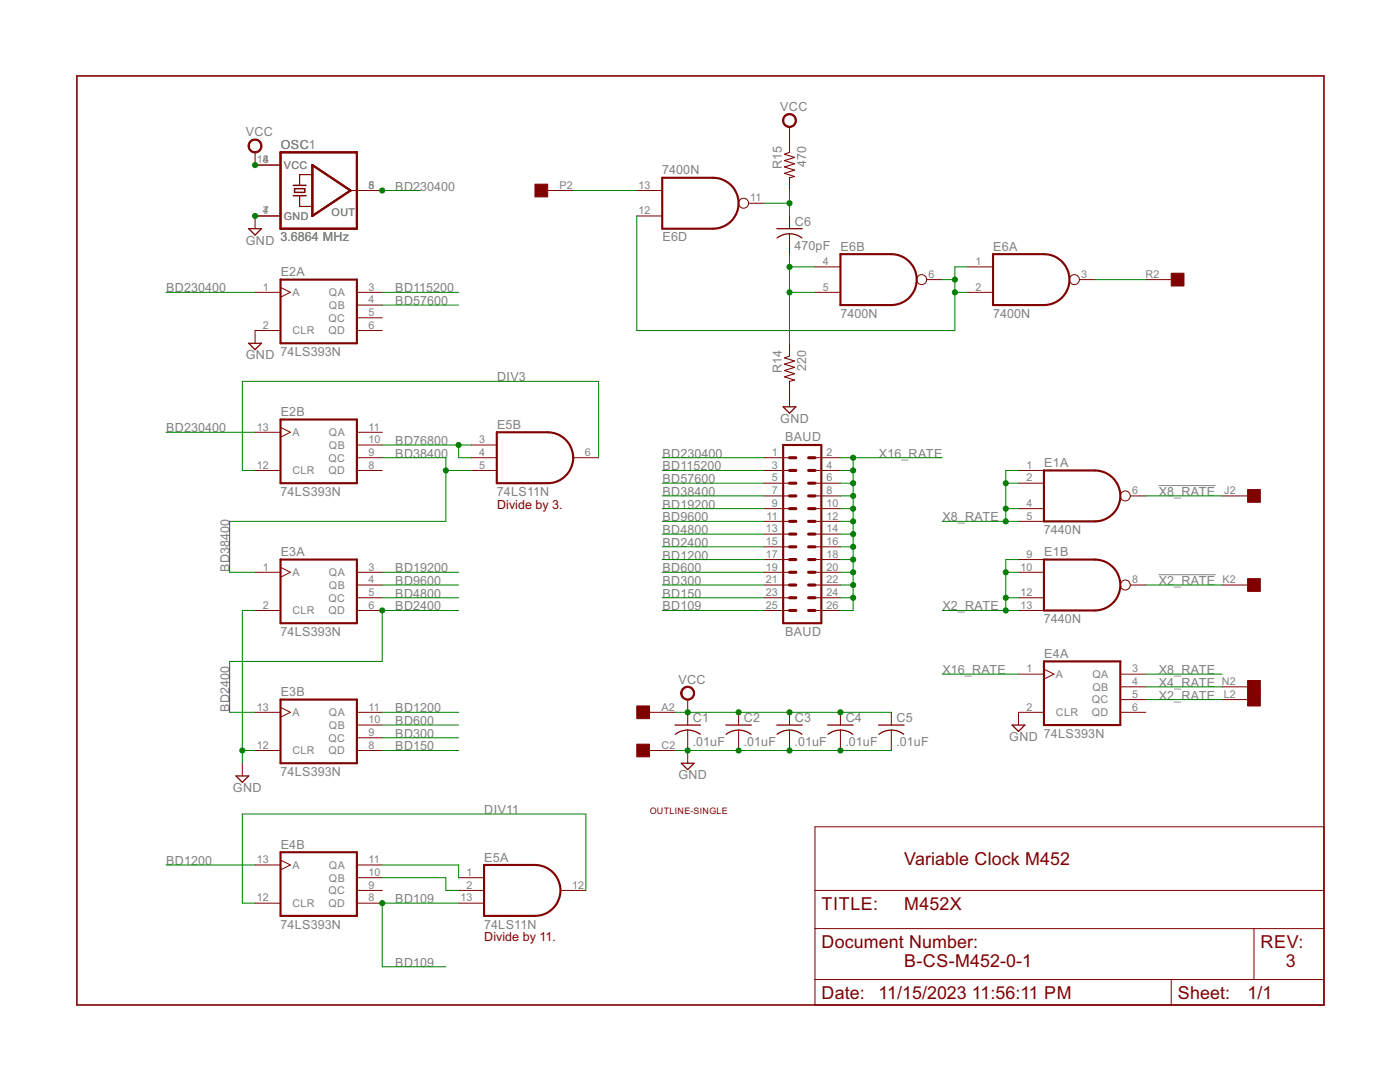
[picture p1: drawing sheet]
<svg xmlns="http://www.w3.org/2000/svg" width="279mm" height="216mm" viewBox="0 0 279 216" stroke-linecap="round" stroke-linejoin="round" font-family="sans-serif">
<path d="M231.2 96.9h11.4M231.2 114.7h11.4" fill="none" stroke="#808080" stroke-width=".2"/>
<g fill="none" stroke="#800000" stroke-width=".25">
<path d="M58.5 39h2.6M58.5 37h2.6M58.8 37.6h2v.8h-2zM49.6 45.6h2.6l-1.3 1.3zM155 45.6h5.1M155.1 47.5a4 4 0 0 1 4.9 0M49.6 68.5h2.6l-1.3 1.3zM156.3 81.2h2.5l-1.2 1.2zM47.1 154.8h2.5l-1.2 1.3zM134.7 144.7h5.1M134.8 146.5a4.1 4.1 0 0 1 4.9 0M136 152.3h2.5l-1.3 1.3z"/>
<path d="M144.9 144.7h5M144.9 146.5a4 4 0 0 1 5 0M155 144.7h5.1M155.1 146.5a4 4 0 0 1 4.9 0M165.2 144.7h5.1M165.2 146.5a4 4 0 0 1 5 0M175.3 144.7h5.1M175.4 146.5a4 4 0 0 1 5 0M202 144.7h2.5l-1.2 1.2z"/>
</g>
<g fill="none" stroke="#800000" stroke-width=".2">
<path d="M50.9 30.4v2.5h5.1M59.8 39v2.2h2.5M62.3 34.8h-2.5v2.2M70 38h6.3M109.3 38h5.1M127.1 38h5.1M157.6 25.3v5.1M157.6 35.5v2.5M50.9 58.3h5.1M56 43.1h-5.1v2.5M56 57.3l2 1-2 1M71.2 58.3h5.1"/>
<path d="M127.1 43.1h5.1M149.4 40.6h3.1M157.6 43.1v2.5M157.6 46.7v4M162.6 53.3h5.1M162.6 58.3h5.1M184.9 55.8h3.1M193.1 53.3h5.1M193.1 58.3h5.1M215.4 55.8h3.1M228.7 55.8h5M56 66h-5.1v2.5"/>
<path d="M71.2 66h5.1M71.2 60.9h5.1M71.2 63.4h5.1M157.6 68.5v2.5M157.6 76.1v5.1M50.9 93.9h5.1M50.9 86.3h5.1M56 85.3l2 1-2 .9M71.2 88.8h5.1M71.2 91.3h5.1M71.2 93.9h5.1M71.2 86.3h5.1"/>
<path d="M94.1 88.8h5M94.1 91.3h5M94.1 93.9h5M114.4 91.3h5.1M152.5 99h5.1M152.5 91.3h5.1M152.5 93.9h5.1M152.5 96.4h5.1M162.6 99h5.1M162.6 91.3h5.1M162.6 93.9h5.1M162.6 96.4h5.1"/>
<path d="M203.3 93.9h5M203.3 96.4h5M225.6 99h3.1M243.9 99h5.1M50.9 114.2h5.1M56 113.2l2 1-2 1M71.2 116.7h5.1M71.2 114.2h5.1M71.2 119.3h5.1M152.5 116.7h5.1M152.5 111.7h5.1M152.5 114.2h5.1"/>
<path d="M152.5 119.3h5.1M152.5 101.5h5.1M152.5 104h5.1M152.5 106.6h5.1M152.5 109.1h5.1M162.6 116.7h5.1M162.6 111.7h5.1M162.6 114.2h5.1M162.6 119.3h5.1M162.6 101.5h5.1M162.6 104h5.1M162.6 106.6h5.1"/>
<path d="M162.6 109.1h5.1M203.3 111.7h5M203.3 114.2h5M203.3 119.3h5M203.3 101.5h5M203.3 104h5M225.6 116.7h3.1M243.9 116.7h5.1M50.9 121.8h5.1M71.2 121.8h5.1M137.2 139.6v5.1M152.5 121.8h5.1"/>
<path d="M162.6 121.8h5.1M203.3 121.8h5M203.3 134.5h5M208.3 133.5l2 1-2 1M223.6 137.1h5.1M223.6 139.6h5.1M223.6 134.5h5.1M243.9 137.1h5.1M243.9 139.6h5.1M48.4 152.3v2.5M50.9 149.8h5.1M50.9 142.1h5.1"/>
<path d="M56 141.1l2 1-2 1M71.2 149.8h5.1M71.2 142.1h5.1M71.2 144.7h5.1M71.2 147.2h5.1M129.6 149.8h5.1M129.6 142.1h5.1M137.2 145.7v6.6M147.4 142.1v2.6M147.4 145.7v4.1M157.6 142.1v2.6M157.6 145.7v4.1"/>
<path d="M167.7 142.1v2.6M167.7 145.7v4.1M177.9 142.1v2.6M177.9 145.7v4.1M208.3 142.1h-5v2.6M223.6 142.1h5.1M50.9 172.6h5.1M56 171.6l2 1-2 1M71.2 177.7h5.1M71.2 175.1h5.1M71.2 172.6h5.1M91.5 177.7h5.1"/>
<path d="M91.5 175.1h5.1M111.8 177.7h5.1M162.6 165h101.6v35.5h-101.6zM162.6 177.7h101.6M50.9 180.2h5.1M71.2 180.2h5.1M91.5 180.2h5.1M162.6 185.3h101.6M162.6 195.5h101.6M233.7 195.5v5M250.3 185.3v10.2"/>
<circle cx="148.4" cy="40.6" r=".99"/>
<circle cx="183.9" cy="55.8" r=".99"/>
<circle cx="214.4" cy="55.8" r=".99"/>
<circle cx="224.6" cy="99" r=".99"/>
<circle cx="224.6" cy="116.7" r=".99"/>
</g>
<g fill="#800000" stroke="#800000" stroke-width=".2">
<path d="M136.2 137.4a1.39 1.39 0 0 1 2.2 .2 1.39 1.39 0 0 1-.8 2.1 1.39 1.39 0 0 1-1.8-1.4h.3a1.15 1.15 0 0 1 1.6-1.1 1.15 1.15 0 0 1 .3 2 1.15 1.15 0 0 1-1.9-.6v-.3h-.3z" fill-rule="evenodd"/>
<path d="M156.5 23.1a1.39 1.39 0 0 1 2.3 .2 1.39 1.39 0 0 1-.9 2.1 1.39 1.39 0 0 1-1.7-1.4h.2a1.14 1.14 0 0 1 1.7-.9 1.14 1.14 0 0 1 .1 1.9 1.14 1.14 0 0 1-1.8-.7v-.3h-.2z" fill-rule="evenodd"/>
<path d="M49.9 28.2a1.39 1.39 0 0 1 2.2 .2 1.39 1.39 0 0 1-.8 2.1 1.39 1.39 0 0 1-1.8-1.4h.3a1.14 1.14 0 0 1 1.6-.9 1.14 1.14 0 0 1 .2 1.9 1.14 1.14 0 0 1-1.8-.7v-.3h-.3z" fill-rule="evenodd"/>
</g>
<g fill="none" stroke="#800000" stroke-width=".42">
<path d="M56 30.4h15.2v15.2h-15.2zM62.3 32.9l7.7 5.1-7.7 5.1zM132.2 35.5h10.1a5.1 5.1 0 0 1 5.1 5.1 5.1 5.1 0 0 1-5.1 5h-10.1zM56 55.8h15.2v12.7h-15.2zM167.7 50.7h10.2a5.1 5.1 0 0 1 5.1 5.1 5.1 5.1 0 0 1-5.1 5.1h-10.2zM198.2 50.7h10.1a5.1 5.1 0 0 1 5.1 5.1 5.1 5.1 0 0 1-5.1 5.1h-10.1zM56 83.7h15.2v12.7h-15.2zM99.1 86.3h10.2a5.1 5.1 0 0 1 5.1 5 5.1 5.1 0 0 1-5.1 5.1h-10.2zM156.3 88.8h7.6v35.6h-7.6zM208.3 93.9h10.2a5.1 5.1 0 0 1 5.1 5.1 5.1 5.1 0 0 1-5.1 5h-10.2zM56 111.7h15.2v12.7h-15.2zM208.3 111.7h10.2a5.1 5.1 0 0 1 5.1 5 5.1 5.1 0 0 1-5.1 5.1h-10.2z"/>
<path d="M56 139.6h15.2v12.7h-15.2zM208.3 132h15.3v12.7h-15.3zM56 170.1h15.2v12.7h-15.2zM96.6 172.6h10.2a5.1 5.1 0 0 1 5.1 5.1 5.1 5.1 0 0 1-5.1 5.1h-10.2z"/>
</g>
<g fill="#800000" stroke="#800000" stroke-width=".2">
<path d="M233.7 54.5h2.6v2.6h-2.6z"/>
<path d="M106.8 36.7h2.5v2.6h-2.5z"/>
<path d="M249 135.8h2.5v2.5h-2.5z"/>
<path d="M249 138.3h2.5v2.6h-2.5z"/>
<path d="M249 115.5h2.5v2.5h-2.5z"/>
<path d="M249 97.7h2.5v2.5h-2.5z"/>
<path d="M127.1 148.5h2.5v2.5h-2.5z"/>
<path d="M127.1 140.9h2.5v2.5h-2.5z"/>
</g>
<path d="M15.3 15.2h248.9v185.3h-248.9z" fill="none" stroke="#800000" stroke-width=".32"/>
<path d="M157.6 30.4l-1.1 .4 2.1 .6-2.1 .6 2.1 .7-2.1 .6 2.1 .7-2.1 .6 2.1 .6-1 .3M157.6 71l-1.1 .4 2.1 .6-2.1 .7 2.1 .6-2.1 .6 2.1 .7-2.1 .6 2.1 .6-1 .3" fill="none" stroke="#800000" stroke-width=".21"/>
<g fill="none" stroke="#800000" stroke-width=".61">
<path d="M157.6 96.4h1.2M157.6 93.9h1.2M157.6 91.3h1.2M157.6 99h1.2M161.4 96.4h1.2M161.4 93.9h1.2M161.4 91.3h1.2M161.4 99h1.2M157.6 101.5h1.2M157.6 109.1h1.2M157.6 106.6h1.2M157.6 104h1.2"/>
<path d="M157.6 114.2h1.2M157.6 111.7h1.2M157.6 119.3h1.2M157.6 116.7h1.2M161.4 101.5h1.2M161.4 109.1h1.2M161.4 106.6h1.2M161.4 104h1.2M161.4 114.2h1.2M161.4 111.7h1.2M161.4 119.3h1.2M161.4 116.7h1.2"/>
<path d="M157.6 121.8h1.2M161.4 121.8h1.2"/>
</g>
<g fill="none" stroke="#008000" stroke-width=".2">
<path d="M76.3 38h7.6M114.4 38h12.7M157.6 38v5.1M33.1 58.3h17.8M76.3 58.3h15.2M127.1 43.1v22.9h63.5v-12.7h2.5M152.5 40.6h5.1M157.6 58.3h5M157.6 50.7v17.8M157.6 53.3h5M188 55.8h2.6M190.6 58.3h2.5"/>
<path d="M218.5 55.8h10.2M76.3 60.9h15.2M33.1 86.3h17.8M76.3 91.3h12.7v12.7h-43.2v10.2h5.1M76.3 88.8h17.8M89 93.9h5.1M91.5 88.8v2.5h2.6M119.5 91.3v-15.2h-71.1v17.8h2.5M132.2 93.9h20.3M132.2 91.3h20.3M132.2 99h20.3M132.2 96.4h20.3"/>
<path d="M167.7 93.9h2.6M167.7 91.3h20.3M167.7 99h2.6M167.7 96.4h2.6M170.3 91.3v30.5h-2.6M200.7 96.4h2.6M203.3 93.9h-2.6v10.1M228.7 99h15.2M76.3 114.2h15.2M76.3 119.3h15.2M76.3 116.7h15.2M132.2 111.7h20.3"/>
<path d="M132.2 114.2h20.3M132.2 119.3h20.3M132.2 116.7h20.3M132.2 104h20.3M132.2 101.5h20.3M132.2 109.1h20.3M132.2 106.6h20.3M167.7 111.7h2.6M167.7 114.2h2.6M167.7 119.3h2.6M167.7 116.7h2.6M167.7 104h2.6"/>
<path d="M167.7 101.5h2.6M167.7 109.1h2.6M167.7 106.6h2.6M188 104h15.3M200.7 114.2h2.6M200.7 119.3h2.6M200.7 101.5h2.6M203.3 111.7h-2.6v10.1M228.7 116.7h15.2M50.9 121.8h-2.5v30.5M91.5 121.8h-15.2v10.2h-30.5v10.1h5.1M132.2 121.8h20.3"/>
<path d="M188 121.8h15.3M188 134.5h15.3M228.7 137.1h15.2M228.7 139.6h15.2M228.7 134.5h15.2M48.4 149.8h2.5M76.3 149.8h15.2M76.3 142.1h15.2M76.3 147.2h15.2M76.3 144.7h15.2M134.7 149.8h43.2M134.7 142.1h43.2"/>
<path d="M33.1 172.6h17.8M76.3 172.6h15.2v2.5M76.3 175.1h12.7v2.6h2.5M116.9 177.7v-15.3h-68.5v17.8h2.5M91.5 180.2h-15.2v12.7h12.7"/>
</g>
<g fill="#008000" stroke="#008000" stroke-width=".2">
<circle cx="137.2" cy="149.8" r=".51"/>
<circle cx="147.4" cy="149.8" r=".51"/>
<circle cx="157.6" cy="149.8" r=".51"/>
<circle cx="167.7" cy="149.8" r=".51"/>
<circle cx="48.4" cy="149.8" r=".51"/>
<circle cx="50.9" cy="43.1" r=".51"/>
<circle cx="137.2" cy="142.1" r=".51"/>
<circle cx="147.4" cy="142.1" r=".51"/>
<circle cx="157.6" cy="142.1" r=".51"/>
<circle cx="167.7" cy="142.1" r=".51"/>
<circle cx="50.9" cy="32.9" r=".51"/>
<circle cx="157.6" cy="53.3" r=".51"/>
<circle cx="157.6" cy="58.3" r=".51"/>
<circle cx="200.7" cy="121.8" r=".51"/>
<circle cx="200.7" cy="114.2" r=".51"/>
<circle cx="200.7" cy="119.3" r=".51"/>
<circle cx="157.6" cy="40.6" r=".51"/>
<circle cx="190.6" cy="55.8" r=".51"/>
<circle cx="190.6" cy="58.3" r=".51"/>
<circle cx="89" cy="93.9" r=".51"/>
<circle cx="170.3" cy="96.4" r=".51"/>
<circle cx="170.3" cy="99" r=".51"/>
<circle cx="170.3" cy="101.5" r=".51"/>
<circle cx="170.3" cy="104" r=".51"/>
<circle cx="170.3" cy="119.3" r=".51"/>
<circle cx="170.3" cy="116.7" r=".51"/>
<circle cx="170.3" cy="114.2" r=".51"/>
<circle cx="170.3" cy="111.7" r=".51"/>
<circle cx="170.3" cy="109.1" r=".51"/>
<circle cx="170.3" cy="93.9" r=".51"/>
<circle cx="170.3" cy="91.3" r=".51"/>
<circle cx="170.3" cy="106.6" r=".51"/>
<circle cx="76.3" cy="121.8" r=".51"/>
<circle cx="76.3" cy="180.2" r=".51"/>
<circle cx="76.3" cy="38" r=".51"/>
<circle cx="91.5" cy="88.8" r=".51"/>
<circle cx="200.7" cy="96.4" r=".51"/>
<circle cx="200.7" cy="101.5" r=".51"/>
<circle cx="200.7" cy="104" r=".51"/>
</g>
<g font-size="4" fill="#800000">
<text x="180.5" y="172.6">Variable Clock M452</text>
<text x="164" y="181.5">TITLE:</text>
<text x="180.5" y="181.5">M452X</text>
<text x="164" y="189.1">Document Number:</text>
<text x="251.6" y="189.1">REV:</text>
<text x="180.5" y="192.9">B-CS-M452-0-1</text>
<text x="256.6" y="192.9">3</text>
<text x="164" y="199.3">Date: 11/15/2023</text>
<text x="194" y="199.3">11:56:11 PM</text>
<text x="235.1" y="199.3">Sheet:</text>
<text x="249" y="199.3">1/1</text>
</g>
<g font-size="2.8" fill="#808080">
<text x="155.7" y="22.1">VCC</text>
<text x="49" y="27.2">VCC</text>
<text x="56" y="29.8">OSC1</text>
<text x="56" y="29.8">OSC</text>
<text x="132.2" y="34.7">7400N</text>
<text x="156.1" y="33.8" transform="rotate(-90 156.1 33.8)">R15</text>
<text x="160.9" y="33.3" transform="rotate(-90 160.9 33.3)">470</text>
<text x="78.9" y="38">BD230400</text>
<text x="158.6" y="45">C6</text>
<text x="49" y="48.8">GND 3.6864 MHz</text>
<text x="132.2" y="48">E6D</text>
<text x="158.6" y="49.8">470pF</text>
<text x="167.8" y="50.1">E6B</text>
<text x="198.2" y="50.1">E6A</text>
<text x="33.2" y="58.3">BD230400</text>
<text x="56" y="55.2">E2A</text>
<text x="78.9" y="58.3">BD115200</text>
<text x="78.9" y="60.9">BD57600</text>
<text x="167.7" y="63.4">7400N</text>
<text x="198.2" y="63.4">7400N</text>
<text x="49" y="71.7">GND 74LS393N</text>
<text x="99.2" y="76.1">DIV3</text>
<text x="156.1" y="74.4" transform="rotate(-90 156.1 74.4)">R14</text>
<text x="160.9" y="73.9" transform="rotate(-90 160.9 73.9)">220</text>
<text x="56" y="83.1">E2B</text>
<text x="33.2" y="86.3">BD230400</text>
<text x="78.9" y="88.8">BD76800</text>
<text x="99.2" y="85.6">E5B</text>
<text x="155.7" y="84.4">GND</text>
<text x="156.7" y="88">BAUD</text>
<text x="78.9" y="91.3">BD38400</text>
<text x="132.2" y="91.3">BD230400</text>
<text x="132.2" y="93.9">BD115200</text>
<text x="175.4" y="91.3">X16_RATE</text>
<text x="208.4" y="93.2">E1A</text>
<text x="56" y="99">74LS393N</text>
<text x="99.2" y="99">74LS11N</text>
<text x="132.2" y="99">BD38400</text>
<text x="132.2" y="101.5">BD19200</text>
<text x="132.2" y="96.4">BD57600</text>
<text x="231.2" y="99">X8_RATE</text>
<text x="132.2" y="104">BD9600</text>
<text x="132.2" y="106.6">BD4800</text>
<text x="188.1" y="104">X8_RATE</text>
<text x="208.4" y="106.6">7440N</text>
<text x="56" y="111">E3A</text>
<text x="132.2" y="111.7">BD1200</text>
<text x="132.2" y="109.1">BD2400</text>
<text x="208.4" y="111">E1B</text>
<text x="45.8" y="114.2" transform="rotate(-90 45.8 114.2)">BD38400</text>
<text x="78.9" y="116.7">BD9600</text>
<text x="78.9" y="114.2">BD19200</text>
<text x="78.9" y="119.3">BD4800</text>
<text x="132.2" y="116.7">BD300</text>
<text x="132.2" y="114.2">BD600</text>
<text x="132.2" y="119.3">BD150</text>
<text x="231.2" y="116.7">X2_RATE</text>
<text x="78.9" y="121.8">BD2400</text>
<text x="132.2" y="121.8">BD109</text>
<text x="188.1" y="121.8">X2_RATE</text>
<text x="208.4" y="124.4">7440N</text>
<text x="56" y="126.9">74LS393N</text>
<text x="156.7" y="126.9">BAUD</text>
<text x="208.4" y="131.3">E4A</text>
<text x="135.4" y="136.4">VCC</text>
<text x="188.1" y="134.5">X16_RATE</text>
<text x="231.2" y="137">X4_RATE</text>
<text x="231.2" y="134.5">X8_RATE</text>
<text x="45.8" y="142.1" transform="rotate(-90 45.8 142.1)">BD2400</text>
<text x="56" y="139">E3B</text>
<text x="78.9" y="142.1">BD1200</text>
<text x="231.2" y="139.6">X2_RATE</text>
<text x="78.9" y="147.2">BD300</text>
<text x="78.9" y="144.7">BD600</text>
<text x="78.9" y="149.7">BD150</text>
<text x="138.3" y="148.9">.01uF</text>
<text x="138.3" y="144">C1</text>
<text x="148.4" y="148.9">.01uF</text>
<text x="148.5" y="144">C2</text>
<text x="158.6" y="148.9">.01uF</text>
<text x="158.6" y="144">C3</text>
<text x="168.7" y="148.9">.01uF</text>
<text x="168.8" y="144">C4</text>
<text x="178.9" y="148.9">.01uF</text>
<text x="178.9" y="144">C5</text>
<text x="201.4" y="147.8">GND 74LS393N</text>
<text x="56" y="154.8">74LS393N</text>
<text x="135.4" y="155.5">GND</text>
<text x="46.5" y="158">GND</text>
<text x="96.7" y="162.4">DIV11</text>
<text x="33.2" y="172.6">BD1200</text>
<text x="56" y="169.4">E4B</text>
<text x="96.7" y="172">E5A</text>
<text x="56" y="185.3">74LS393N</text>
<text x="78.9" y="180.2">BD109</text>
<text x="96.6" y="185.3">74LS11N</text>
<text x="78.9" y="192.9">BD109</text>
</g>
<g font-size="2.8" fill="#800000">
<text x="99.2" y="101.5">Divide by 3.</text>
<text x="96.7" y="187.8">Divide by 11.</text>
</g>
<g font-size="2.4" fill="#808080">
<text x="51.3" y="32.6">18</text>
<text x="52.5" y="32.6">4</text>
<text x="56.7" y="33.7">VCC</text>
<text x="73.6" y="37.7">5</text>
<text x="73.6" y="37.7">8</text>
<text x="111.7" y="37.7">P2</text>
<text x="127.5" y="37.7">13</text>
<text x="149.7" y="40.2">11</text>
<text x="52.5" y="42.7">4</text>
<text x="52.5" y="42.7">7</text>
<text x="56.7" y="43.9">GND</text>
<text x="66.2" y="43.1">OUT</text>
<text x="127.5" y="42.7">12</text>
<text x="164.2" y="52.9">4</text>
<text x="194.7" y="52.9">1</text>
<text x="52.5" y="58">1</text>
<text x="58.4" y="59.1">A</text>
<text x="65.7" y="59.1">QA</text>
<text x="73.6" y="58">3</text>
<text x="164.2" y="58">5</text>
<text x="185.3" y="55.4">6</text>
<text x="194.7" y="58">2</text>
<text x="215.8" y="55.4">3</text>
<text x="228.6" y="55.4">R2</text>
<text x="52.5" y="65.6">2</text>
<text x="65.5" y="64.2">QC</text>
<text x="65.7" y="61.6">QB</text>
<text x="73.6" y="60.5">4</text>
<text x="73.6" y="63.1">5</text>
<text x="73.6" y="65.6">6</text>
<text x="58.4" y="66.7">CLR</text>
<text x="65.5" y="66.7">QD</text>
<text x="51.3" y="85.9">13</text>
<text x="58.4" y="87">A</text>
<text x="65.7" y="87">QA</text>
<text x="65.7" y="89.6">QB</text>
<text x="73.6" y="85.9">11</text>
<text x="73.6" y="88.4">10</text>
<text x="95.6" y="88.4">3</text>
<text x="51.3" y="93.5">12</text>
<text x="58.4" y="94.6">CLR</text>
<text x="65.5" y="92.1">QC</text>
<text x="65.5" y="94.6">QD</text>
<text x="73.6" y="91">9</text>
<text x="73.6" y="93.5">8</text>
<text x="95.6" y="91">4</text>
<text x="95.6" y="93.5">5</text>
<text x="116.7" y="91">6</text>
<text x="154" y="91">1</text>
<text x="154" y="93.5">3</text>
<text x="165" y="91">2</text>
<text x="165" y="93.5">4</text>
<text x="204.8" y="93.5">1</text>
<text x="154" y="96.1">5</text>
<text x="154" y="98.6">7</text>
<text x="154" y="101.1">9</text>
<text x="165" y="96.1">6</text>
<text x="165" y="98.6">8</text>
<text x="165" y="101.1">10</text>
<text x="204.8" y="96.1">2</text>
<text x="204.8" y="101.1">4</text>
<text x="225.9" y="98.6">6</text>
<text x="244.3" y="98.6">J2</text>
<text x="152.9" y="106.2">13</text>
<text x="153" y="103.7">11</text>
<text x="165" y="103.7">12</text>
<text x="165" y="106.2">14</text>
<text x="204.8" y="103.7">5</text>
<text x="52.5" y="113.8">1</text>
<text x="73.6" y="113.8">3</text>
<text x="152.9" y="108.8">15</text>
<text x="152.9" y="111.3">17</text>
<text x="152.9" y="113.8">19</text>
<text x="165" y="108.8">16</text>
<text x="165" y="111.3">18</text>
<text x="165" y="113.8">20</text>
<text x="203.6" y="113.8">10</text>
<text x="204.8" y="111.3">9</text>
<text x="58.4" y="115">A</text>
<text x="65.7" y="115">QA</text>
<text x="65.7" y="117.5">QB</text>
<text x="73.6" y="116.4">4</text>
<text x="73.6" y="118.9">5</text>
<text x="152.9" y="116.4">21</text>
<text x="152.9" y="118.9">23</text>
<text x="165" y="116.4">22</text>
<text x="165" y="118.9">24</text>
<text x="203.6" y="118.9">12</text>
<text x="225.9" y="116.4">8</text>
<text x="244" y="116.4">K2</text>
<text x="52.5" y="121.5">2</text>
<text x="58.4" y="122.6">CLR</text>
<text x="65.5" y="120">QC</text>
<text x="65.5" y="122.6">QD</text>
<text x="73.6" y="121.5">6</text>
<text x="152.9" y="121.5">25</text>
<text x="165" y="121.5">26</text>
<text x="203.6" y="121.5">13</text>
<text x="204.8" y="134.2">1</text>
<text x="210.7" y="135.3">A</text>
<text x="218" y="135.3">QA</text>
<text x="218" y="137.8">QB</text>
<text x="225.9" y="134.2">3</text>
<text x="225.9" y="136.7">4</text>
<text x="243.9" y="136.7">N2</text>
<text x="51.3" y="141.8">13</text>
<text x="58.4" y="142.9">A</text>
<text x="65.7" y="142.9">QA</text>
<text x="73.6" y="141.8">11</text>
<text x="132" y="141.8">A2</text>
<text x="204.8" y="141.8">2</text>
<text x="210.7" y="142.9">CLR</text>
<text x="217.9" y="140.4">QC</text>
<text x="217.9" y="142.9">QD</text>
<text x="225.9" y="139.2">5</text>
<text x="225.9" y="141.8">6</text>
<text x="244.2" y="139.2">L2</text>
<text x="51.3" y="149.4">12</text>
<text x="65.5" y="148">QC</text>
<text x="65.7" y="145.4">QB</text>
<text x="73.6" y="144.3">10</text>
<text x="73.6" y="146.9">9</text>
<text x="73.6" y="149.4">8</text>
<text x="132" y="149.4">C2</text>
<text x="58.4" y="150.5">CLR</text>
<text x="65.5" y="150.5">QD</text>
<text x="51.3" y="172.2">13</text>
<text x="58.4" y="173.4">A</text>
<text x="65.7" y="173.4">QA</text>
<text x="73.6" y="172.2">11</text>
<text x="51.3" y="179.9">12</text>
<text x="65.5" y="178.4">QC</text>
<text x="65.7" y="175.9">QB</text>
<text x="73.6" y="174.8">10</text>
<text x="73.6" y="177.3">9</text>
<text x="73.6" y="179.9">8</text>
<text x="91.9" y="179.9">13</text>
<text x="93.1" y="174.8">1</text>
<text x="93.1" y="177.3">2</text>
<text x="114.2" y="177.3">12</text>
<text x="58.4" y="181">CLR</text>
<text x="65.5" y="181">QD</text>
</g>
<text font-size="2" fill="#800000" x="129.7" y="162.4">OUTLINE-SINGLE</text>
</svg>
